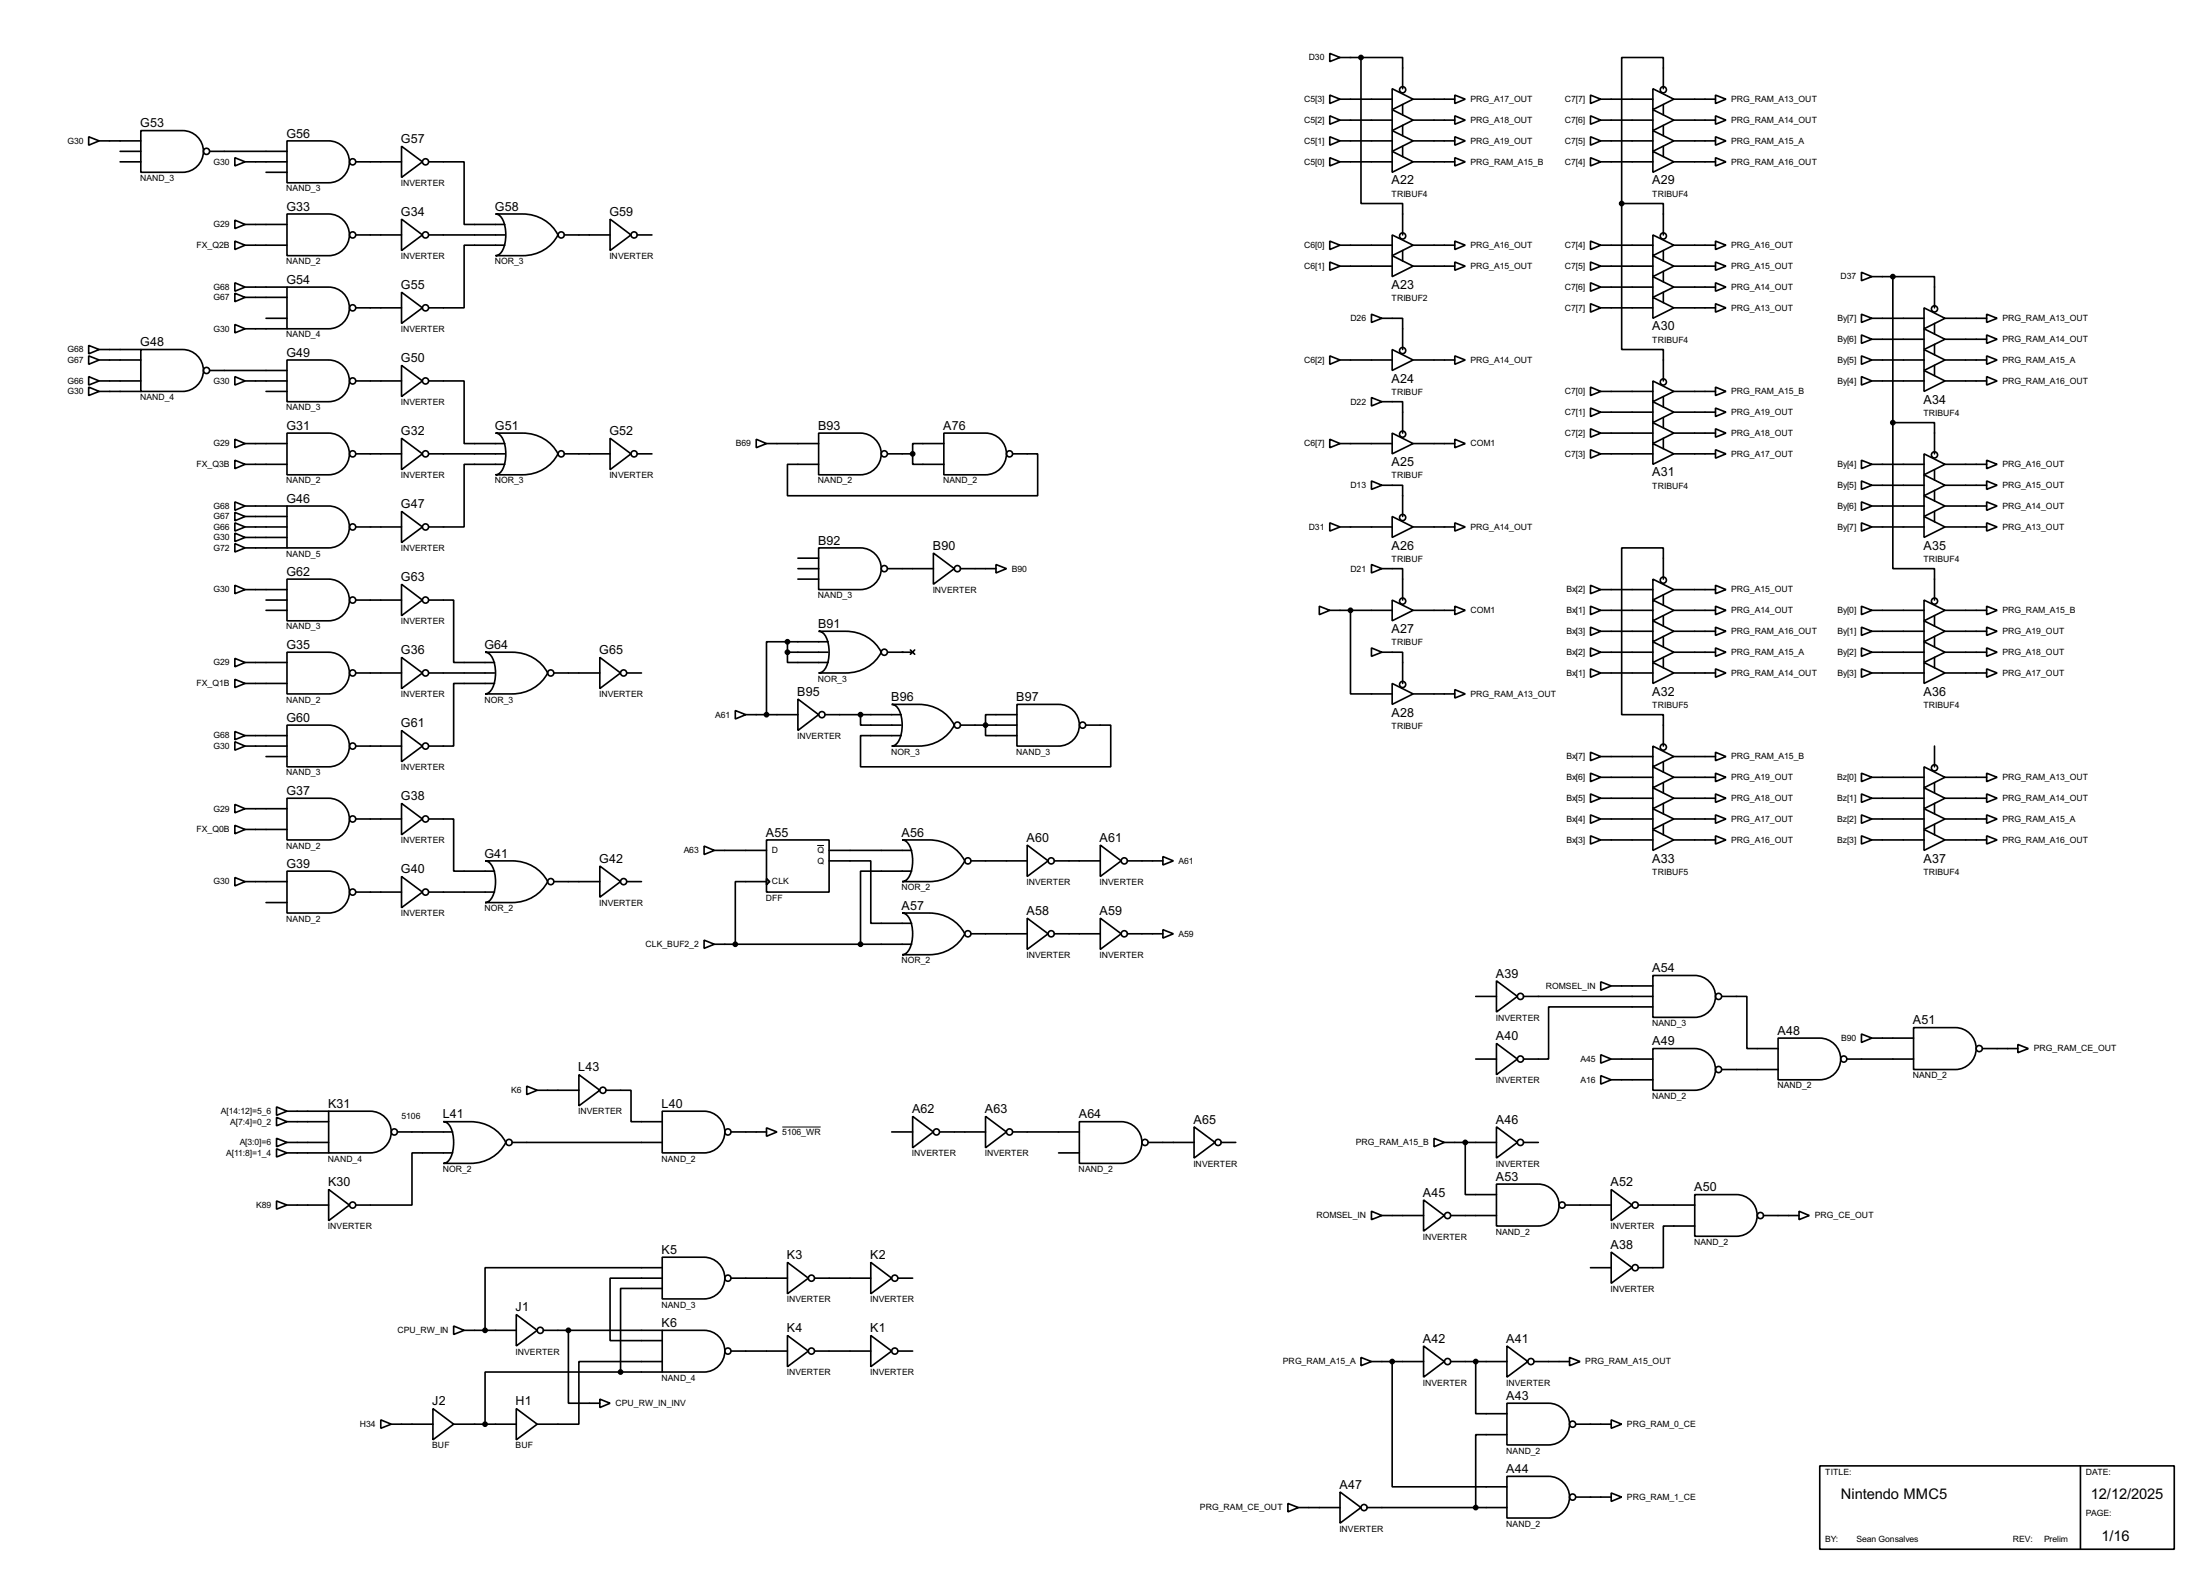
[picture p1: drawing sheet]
<svg xmlns="http://www.w3.org/2000/svg" width="536mm" height="383mm" viewBox="0 0 536 383" stroke-linecap="round" stroke-linejoin="round" font-family="sans-serif">
<g fill="none" stroke="#000" stroke-width=".4">
<path d="M323.9 13l2.5 1-2.5 1zM326.4 14h5.1M331.5 14h10.2v7.6M331.5 14v35.6h10.2v7.6M21.6 33.3l2.6 1-2.6 1.1zM24.2 34.3h10.1M29.3 39.4h5M29.3 36.9h5M34.3 31.8h10.2a5.1 5.1 0 0 1 5.1 5.1 5.1 5.1 0 0 1-5.1 5.1h-10.2zM51.1 36.9h18.8M57.2 38.4l2.5 1-2.5 1zM59.7 39.4h10.2"/>
<path d="M69.9 34.3h10.2a5.1 5.1 0 0 1 5 5.1 5.1 5.1 0 0 1-5 5.1h-10.2zM86.7 39.4h11.1M97.8 35.6l5.1 3.8-5.1 3.8zM104.4 39.4h8.7v15.3h9.9M323.9 23.2l2.5 1-2.5 1zM323.9 28.2l2.5 1.1-2.5 1zM323.9 33.3l2.5 1-2.5 1.1zM323.9 38.4l2.5 1-2.5 1zM326.4 24.2h12.7M326.4 29.3h12.7M326.4 34.3h12.7M326.4 39.4h12.7"/>
<path d="M339.1 21.6l5.1 2.6-5.1 2.5zM339.1 26.7l5.1 2.6-5.1 2.5zM339.1 31.8l5.1 2.5-5.1 2.6zM339.1 36.9l5.1 2.5-5.1 2.6zM341.7 25.5v2.5M341.7 30.5v2.6M341.7 35.6v2.6M344.2 24.2h10.2M344.2 29.3h10.2M344.2 34.3h10.2M344.2 39.4h10.2M354.4 23.2l2.5 1-2.5 1z"/>
<path d="M354.4 28.2l2.5 1.1-2.5 1zM354.4 33.3l2.5 1-2.5 1.1zM354.4 38.4l2.5 1-2.5 1zM387.4 23.2l2.5 1-2.5 1zM387.4 28.2l2.5 1.1-2.5 1zM387.4 33.3l2.5 1-2.5 1.1zM387.4 38.4l2.5 1-2.5 1zM389.9 24.2h12.7M389.9 29.3h12.7M389.9 34.3h12.7M389.9 39.4h12.7M402.6 21.6l5.1 2.6-5.1 2.5z"/>
<path d="M402.6 26.7l5.1 2.6-5.1 2.5zM402.6 31.8l5.1 2.5-5.1 2.6zM402.6 36.9l5.1 2.5-5.1 2.6zM405.2 21.6v-7.6h-10.2v35.6M405.2 25.5v2.5M405.2 30.5v2.6M405.2 35.6v2.6M407.7 24.2h10.2M407.7 29.3h10.2M407.7 34.3h10.2M407.7 39.4h10.2M417.9 23.2l2.5 1-2.5 1z"/>
<path d="M417.9 28.2l2.5 1.1-2.5 1zM417.9 33.3l2.5 1-2.5 1.1zM417.9 38.4l2.5 1-2.5 1zM57.2 53.6l2.5 1.1-2.5 1zM57.2 58.7l2.5 1-2.5 1.1zM59.7 59.7h10.2M59.7 54.7h10.2M64.8 42h5.1M69.9 52.1h10.2a5.1 5.1 0 0 1 5 5.1 5.1 5.1 0 0 1-5 5.1h-10.2zM86.7 57.2h11.1M97.8 53.4l5.1 3.8-5.1 3.8zM104.4 57.2h18.6"/>
<path d="M120.7 52.1h6.6a9.5 9.5 0 0 1 8.6 5.1 9.4 9.4 0 0 1-8.6 5.1h-6.6a3.2 3.2 0 0 0 2.3-3.2 7.9 7.9 0 0 0-1.3-6.6zM123 59.7h-9.9v15.3h-8.7M137.5 57.2h11.1M148.6 53.4l5.1 3.8-5.1 3.8zM155.2 57.2h3.6M323.9 58.7l2.5 1-2.5 1.1zM326.4 59.7h12.7M339.1 57.2l5.1 2.5-5.1 2.6zM344.2 59.7h10.2M354.4 58.7l2.5 1-2.5 1.1zM387.4 58.7l2.5 1-2.5 1.1zM389.9 59.7h12.7"/>
<path d="M395 49.6h10.2v7.6M395 49.6v35.5h10.2v7.7M402.6 57.2l5.1 2.5-5.1 2.6zM407.7 59.7h10.2M417.9 58.7l2.5 1-2.5 1.1zM57.2 79l2.5 1.1-2.5 1zM57.2 68.9l2.5 1-2.5 1zM57.2 71.4l2.5 1-2.5 1.1zM59.7 69.9h10.2M59.7 72.4h10.2M64.8 77.5h5.1M69.9 69.9h10.2a5.1 5.1 0 0 1 5 5.1 5.1 5.1 0 0 1-5 5.1h-10.2z"/>
<path d="M86.7 75h11.1M97.8 71.2l5.1 3.8-5.1 3.8zM323.9 63.8l2.5 1-2.5 1zM326.4 64.8h12.7M334.1 76.5l2.5 1-2.5 1zM336.6 77.5h5.1v7.6M339.1 62.3l5.1 2.5-5.1 2.6zM341.7 61v2.6M344.2 64.8h10.2M354.4 63.8l2.5 1-2.5 1zM387.4 63.8l2.5 1-2.5 1zM387.4 68.9l2.5 1-2.5 1z"/>
<path d="M387.4 74l2.5 1-2.5 1zM389.9 64.8h12.7M389.9 69.9h12.7M389.9 75h12.7M402.6 62.3l5.1 2.5-5.1 2.6zM402.6 67.4l5.1 2.5-5.1 2.5zM402.6 72.4l5.1 2.6-5.1 2.5zM405.2 61v2.6M405.2 66.1v2.5M405.2 71.2v2.5M407.7 64.8h10.2M407.7 69.9h10.2"/>
<path d="M407.7 75h10.2M417.9 63.8l2.5 1-2.5 1zM417.9 68.9l2.5 1-2.5 1zM417.9 74l2.5 1-2.5 1zM453.4 76.5l2.6 1-2.6 1zM453.4 66.3l2.6 1.1-2.6 1zM456 77.5h12.7M456 67.4h5.1M461.1 67.4h10.1v7.6M461.1 67.4v35.5M468.7 75l5.1 2.5-5.1 2.6zM471.2 78.8v2.5"/>
<path d="M473.8 77.5h10.1M483.9 76.5l2.6 1-2.6 1zM21.6 94.3l2.6 1-2.6 1zM21.6 84.1l2.6 1-2.6 1.1zM21.6 86.7l2.6 1-2.6 1zM21.6 91.7l2.6 1.1-2.6 1zM24.2 95.3h10.1M24.2 87.7h10.1M24.2 92.8h10.1M24.2 85.1h10.1M34.3 85.1h10.2a5.1 5.1 0 0 1 5.1 5.1 5.1 5.1 0 0 1-5.1 5.1h-10.2zM51.1 90.2h18.8"/>
<path d="M57.2 91.7l2.5 1.1-2.5 1zM59.7 92.8h10.2M59.7 80.1h10.2M64.8 95.3h5.1M69.9 87.7h10.2a5.1 5.1 0 0 1 5 5 5.1 5.1 0 0 1-5 5.1h-10.2zM86.7 92.8h11.1M97.8 89l5.1 3.8-5.1 3.8zM104.4 92.8h8.7v15.2h9.9M323.9 86.7l2.5 1-2.5 1zM326.4 87.7h12.7M334.1 96.8l2.5 1-2.5 1.1zM336.6 97.8h5.1v7.7"/>
<path d="M339.1 85.1l5.1 2.6-5.1 2.5zM344.2 87.7h10.2M354.4 86.7l2.5 1-2.5 1zM387.4 94.3l2.5 1-2.5 1zM387.4 99.4l2.5 1-2.5 1zM389.9 95.3h12.7M402.6 92.8l5.1 2.5-5.1 2.5zM402.6 97.8l5.1 2.6-5.1 2.5zM405.2 96.6v2.5M407.7 95.3h10.2M417.9 94.3l2.5 1-2.5 1zM417.9 99.4l2.5 1-2.5 1z"/>
<path d="M453.4 81.6l2.6 1-2.6 1zM453.4 86.7l2.6 1-2.6 1zM453.4 91.7l2.6 1.1-2.6 1zM456 82.6h12.7M456 87.7h12.7M456 92.8h12.7M468.7 80.1l5.1 2.5-5.1 2.5zM468.7 85.1l5.1 2.6-5.1 2.5zM468.7 90.2l5.1 2.6-5.1 2.5zM471.2 83.9v2.5M471.2 89v2.5M473.8 82.6h10.1"/>
<path d="M473.8 87.7h10.1M473.8 92.8h10.1M483.9 81.6l2.6 1-2.6 1zM483.9 86.7l2.6 1-2.6 1zM483.9 91.7l2.6 1.1-2.6 1zM57.2 107l2.5 1-2.5 1zM57.2 112.1l2.5 1-2.5 1zM59.7 113.1h10.2M59.7 108h10.2M69.9 105.5h10.2a5.1 5.1 0 0 1 5 5 5.1 5.1 0 0 1-5 5.1h-10.2zM86.7 110.5h11.1M97.8 106.7l5.1 3.8-5.1 3.9z"/>
<path d="M104.4 110.5h18.6M120.7 105.5h6.6a9.4 9.4 0 0 1 8.6 5 9.5 9.5 0 0 1-8.6 5.1h-6.6a3.2 3.2 0 0 0 2.3-3.1 7.8 7.8 0 0 0-1.3-6.6zM123 113.1h-9.9v15.2h-8.7M137.5 110.5h11.1M148.6 106.7l5.1 3.8-5.1 3.9zM155.2 110.5h3.6M184.2 107l2.5 1-2.5 1zM186.7 108h12.7M199.4 105.5h10.2a5.1 5.1 0 0 1 5.1 5 5.1 5.1 0 0 1-5.1 5.1h-10.2zM216.2 110.5h6.1M222.3 110.5v2.6h7.6M229.9 105.5h10.2a5.1 5.1 0 0 1 5.1 5 5.1 5.1 0 0 1-5.1 5.1h-10.2z"/>
<path d="M229.9 108h-7.6v2.5M246.7 110.5h6.1v10.2h-61v-7.6h7.6M323.9 107l2.5 1-2.5 1zM326.4 108h12.7M334.1 117.1l2.5 1.1-2.5 1zM336.6 118.2h5.1v7.6M339.1 105.5l5.1 2.5-5.1 2.5zM344.2 108h10.2M354.4 107l2.5 1-2.5 1zM387.4 104.4l2.5 1.1-2.5 1zM387.4 109.5l2.5 1-2.5 1.1zM389.9 100.4h12.7"/>
<path d="M389.9 105.5h12.7M389.9 110.5h12.7M402.6 102.9l5.1 2.6-5.1 2.5zM402.6 108l5.1 2.5-5.1 2.6zM405.2 101.7v2.5M405.2 106.7v2.6M407.7 100.4h10.2M407.7 105.5h10.2M407.7 110.5h10.2M417.9 104.4l2.5 1.1-2.5 1zM417.9 109.5l2.5 1-2.5 1.1zM453.4 112.1l2.6 1-2.6 1z"/>
<path d="M453.4 117.1l2.6 1.1-2.6 1zM456 113.1h12.7M456 118.2h12.7M461.1 102.9h10.1v7.6M461.1 102.9v35.6h10.1v7.6M468.7 110.5l5.1 2.6-5.1 2.5zM468.7 115.6l5.1 2.6-5.1 2.5zM471.2 114.4v2.5M471.2 119.4v2.6M473.8 113.1h10.1M473.8 118.2h10.1M483.9 112.1l2.6 1-2.6 1z"/>
<path d="M483.9 117.1l2.6 1.1-2.6 1zM57.2 129.8l2.5 1.1-2.5 1zM57.2 132.4l2.5 1-2.5 1zM57.2 127.3l2.5 1-2.5 1zM57.2 124.8l2.5 1-2.5 1zM57.2 122.2l2.5 1-2.5 1.1zM59.7 123.2h10.2M59.7 128.3h10.2M59.7 130.9h10.2M59.7 133.4h10.2M59.7 125.8h10.2M69.9 123.2h10.2a5.1 5.1 0 0 1 5 5.1 5.1 5.1 0 0 1-5 5.1h-10.2z"/>
<path d="M86.7 128.3h11.1M97.8 124.5l5.1 3.8-5.1 3.8zM194.4 138.5h5M194.4 135.9h5M199.4 133.4h10.2a5.1 5.1 0 0 1 5.1 5.1 5.1 5.1 0 0 1-5.1 5.1h-10.2zM216.2 138.5h11.2M227.4 134.7l5.1 3.8-5.1 3.8zM234 138.5h8.6M242.6 137.5l2.6 1-2.6 1zM323.9 127.3l2.5 1-2.5 1zM326.4 128.3h12.7M334.1 137.5l2.5 1-2.5 1z"/>
<path d="M336.6 138.5h5.1v7.6M339.1 125.8l5.1 2.5-5.1 2.6zM344.2 128.3h10.2M354.4 127.3l2.5 1-2.5 1zM453.4 122.2l2.6 1-2.6 1.1zM453.4 127.3l2.6 1-2.6 1zM456 123.2h12.7M456 128.3h12.7M468.7 120.7l5.1 2.5-5.1 2.6zM468.7 125.8l5.1 2.5-5.1 2.6zM471.2 124.5v2.6M473.8 123.2h10.1"/>
<path d="M473.8 128.3h10.1M483.9 122.2l2.6 1-2.6 1.1zM483.9 127.3l2.6 1-2.6 1zM57.2 142.5l2.5 1.1-2.5 1zM59.7 143.6h10.2M64.8 148.6h5.1M64.8 146.1h5.1M69.9 158.8h10.2a5.1 5.1 0 0 1 5 5.1 5.1 5.1 0 0 1-5 5.1h-10.2zM69.9 141h10.2a5.1 5.1 0 0 1 5 5.1 5.1 5.1 0 0 1-5 5.1h-10.2zM86.7 146.1h11.1M97.8 142.3l5.1 3.8-5.1 3.8zM104.4 146.1h6.1v15.2h10"/>
<path d="M118.2 158.8h6.6a9.6 9.6 0 0 1 8.6 5.1 9.6 9.6 0 0 1-8.6 5.1h-6.6a3.2 3.2 0 0 0 2.3-3.2 7.6 7.6 0 0 0-1.3-6.6zM191.8 156.3h-5.1v17.7M191.8 158.8v2.5h9.9M191.8 158.8h9.9M191.8 156.3v2.5M191.8 156.3h9.9M194.4 141h5M199.4 153.7h6.6a9.5 9.5 0 0 1 8.7 5.1 9.5 9.5 0 0 1-8.7 5.1h-6.6a3.2 3.2 0 0 0 2.4-3.2 7.8 7.8 0 0 0-1.3-6.6zM216.2 158.8h6.1M221.8 158.3l1 1M222.8 158.3l-1 1M321.4 147.6l2.5 1-2.5 1.1z"/>
<path d="M323.9 148.6h15.2M329 148.6v20.4h10.1M334.1 157.8l2.5 1-2.5 1zM336.6 158.8h5.1v7.6M339.1 146.1l5.1 2.5-5.1 2.6zM344.2 148.6h10.2M354.4 147.6l2.5 1-2.5 1.1zM387.4 142.5l2.5 1.1-2.5 1zM387.4 157.8l2.5 1-2.5 1zM387.4 147.6l2.5 1-2.5 1.1zM387.4 152.7l2.5 1-2.5 1zM389.9 143.6h12.7"/>
<path d="M389.9 148.6h12.7M389.9 153.7h12.7M389.9 158.8h12.7M402.6 141l5.1 2.6-5.1 2.5zM402.6 146.1l5.1 2.5-5.1 2.6zM402.6 151.2l5.1 2.5-5.1 2.6zM402.6 156.3l5.1 2.5-5.1 2.5zM405.2 141v-7.6h-10.2v40.6h10.2v7.7M405.2 144.8v2.6M405.2 149.9v2.6M405.2 155v2.5M407.7 143.6h10.2"/>
<path d="M407.7 148.6h10.2M407.7 153.7h10.2M407.7 158.8h10.2M417.9 142.5l2.5 1.1-2.5 1zM417.9 147.6l2.5 1-2.5 1.1zM417.9 152.7l2.5 1-2.5 1zM417.9 157.8l2.5 1-2.5 1zM453.4 147.6l2.6 1-2.6 1.1zM453.4 152.7l2.6 1-2.6 1zM453.4 157.8l2.6 1-2.6 1zM456 148.6h12.7M456 153.7h12.7"/>
<path d="M456 158.8h12.7M468.7 146.1l5.1 2.5-5.1 2.6zM468.7 151.2l5.1 2.5-5.1 2.6zM468.7 156.3l5.1 2.5-5.1 2.5zM471.2 149.9v2.6M471.2 155v2.5M473.8 148.6h10.1M473.8 153.7h10.1M473.8 158.8h10.1M483.9 147.6l2.6 1-2.6 1.1zM483.9 152.7l2.6 1-2.6 1zM483.9 157.8l2.6 1-2.6 1z"/>
<path d="M57.2 160.3l2.5 1-2.5 1.1zM57.2 165.4l2.5 1-2.5 1zM57.2 178.1l2.5 1-2.5 1zM59.7 161.3h10.2M59.7 166.4h10.2M59.7 179.1h10.2M69.9 176.6h10.2a5.1 5.1 0 0 1 5 5 5.1 5.1 0 0 1-5 5.1h-10.2zM86.7 163.9h11.1M97.8 160.1l5.1 3.8-5.1 3.8zM97.8 177.9l5.1 3.8-5.1 3.8zM104.4 163.9h16.1M120.5 166.4h-10v15.3h-6.1"/>
<path d="M134.9 163.9h11.2M146.1 160.1l5.1 3.8-5.1 3.8zM152.7 163.9h3.6M179.1 173l2.6 1-2.6 1.1zM181.7 174h12.7M194.4 170.2l5 3.8-5 3.9zM201 174h18.5M209.6 174v2.6h9.9M217.2 171.5h6.6a9.6 9.6 0 0 1 8.7 5.1 9.6 9.6 0 0 1-8.7 5.1h-6.6a3.2 3.2 0 0 0 2.4-3.2 7.6 7.6 0 0 0-1.4-6.6zM234 176.6h13.7M247.7 171.5h10.2a5.1 5.1 0 0 1 5 5.1 5.1 5.1 0 0 1-5 5.1h-10.2zM247.7 174h-7.6v5.1h7.6"/>
<path d="M264.5 176.6h6.1v10.1h-61v-7.6h9.9M339.1 166.4l5.1 2.6-5.1 2.5zM344.2 169h10.2M354.4 167.9l2.5 1.1-2.5 1zM387.4 162.9l2.5 1-2.5 1zM389.9 163.9h12.7M402.6 161.3l5.1 2.6-5.1 2.5zM405.2 160.1v2.5M407.7 163.9h10.2M417.9 162.9l2.5 1-2.5 1zM453.4 162.9l2.6 1-2.6 1zM456 163.9h12.7"/>
<path d="M468.7 161.3l5.1 2.6-5.1 2.5zM471.2 160.1v2.5M473.8 163.9h10.1M483.9 162.9l2.6 1-2.6 1zM57.2 195.9l2.5 1-2.5 1zM57.2 180.6l2.5 1.1-2.5 1zM59.7 181.7h10.2M59.7 196.9h10.2M64.8 184.2h5.1M69.9 194.4h10.2a5.1 5.1 0 0 1 5 5 5.1 5.1 0 0 1-5 5.1h-10.2zM86.7 199.4h11.1M86.7 181.7h11.1"/>
<path d="M97.8 195.6l5.1 3.8-5.1 3.9zM104.4 199.4h6.1v12.7h10M387.4 183.2l2.5 1-2.5 1zM387.4 198.4l2.5 1-2.5 1.1zM387.4 188.3l2.5 1-2.5 1zM387.4 193.3l2.5 1.1-2.5 1zM389.9 184.2h12.7M389.9 189.3h12.7M389.9 194.4h12.7M389.9 199.4h12.7M402.6 181.7l5.1 2.5-5.1 2.5zM402.6 186.7l5.1 2.6-5.1 2.5z"/>
<path d="M402.6 191.8l5.1 2.6-5.1 2.5zM402.6 196.9l5.1 2.5-5.1 2.6zM405.2 185.5v2.5M405.2 190.6v2.5M405.2 195.6v2.6M407.7 184.2h10.2M407.7 189.3h10.2M407.7 194.4h10.2M407.7 199.4h10.2M417.9 183.2l2.5 1-2.5 1zM417.9 188.3l2.5 1-2.5 1zM417.9 193.3l2.5 1.1-2.5 1z"/>
<path d="M417.9 198.4l2.5 1-2.5 1.1zM453.4 188.3l2.6 1-2.6 1zM453.4 193.3l2.6 1.1-2.6 1zM453.4 198.4l2.6 1-2.6 1.1zM456 189.3h12.7M456 194.4h12.7M456 199.4h12.7M468.7 186.7l5.1 2.6-5.1 2.5zM468.7 191.8l5.1 2.6-5.1 2.5zM468.7 196.9l5.1 2.5-5.1 2.6zM471.2 181.7v5M471.2 190.6v2.5"/>
<path d="M471.2 195.6v2.6M473.8 189.3h10.1M473.8 194.4h10.1M473.8 199.4h10.1M483.9 188.3l2.6 1-2.6 1zM483.9 193.3l2.6 1.1-2.6 1zM483.9 198.4l2.6 1-2.6 1.1zM57.2 213.7l2.5 1-2.5 1zM57.2 201l2.5 1-2.5 1zM59.7 214.7h10.2M59.7 202h10.2M64.8 219.8h5.1"/>
<path d="M69.9 212.1h10.2a5.1 5.1 0 0 1 5 5.1 5.1 5.1 0 0 1-5 5.1h-10.2zM86.7 217.2h11.1M97.8 213.4l5.1 3.8-5.1 3.8zM104.4 217.2h16.1M118.2 209.6h6.6a9.6 9.6 0 0 1 8.6 5.1 9.6 9.6 0 0 1-8.6 5.1h-6.6a3.2 3.2 0 0 0 2.3-3.2 7.6 7.6 0 0 0-1.3-6.6zM134.9 214.7h11.2M146.1 210.9l5.1 3.8-5.1 3.8zM152.7 214.7h3.6M171.5 206l2.5 1.1-2.5 1zM174 207.1h12.7M186.7 204.5h15.3v12.7h-15.3zM186.7 213.9l.8 .8-.8 .7z"/>
<path d="M186.7 214.7h-7.6v15.2M202 209.6h10.1v15.2h10M202 207.1h20.1M219.8 204.5h6.6a9.6 9.6 0 0 1 8.6 5.1 9.6 9.6 0 0 1-8.6 5.1h-6.6a3.2 3.2 0 0 0 2.3-3.2 7.7 7.7 0 0 0-1.3-6.6zM222.1 212.1h-12.5v17.8M236.5 209.6h13.7M250.2 205.8l5.1 3.8-5.1 3.8zM256.8 209.6h11.2M268 205.8l5.1 3.8-5.1 3.8zM274.6 209.6h8.7M283.3 208.6l2.5 1-2.5 1zM387.4 203.5l2.5 1-2.5 1z"/>
<path d="M389.9 204.5h12.7M402.6 202l5.1 2.5-5.1 2.6zM405.2 200.7v2.6M407.7 204.5h10.2M417.9 203.5l2.5 1-2.5 1zM453.4 203.5l2.6 1-2.6 1zM456 204.5h12.7M468.7 202l5.1 2.5-5.1 2.6zM471.2 200.7v2.6M473.8 204.5h10.1M483.9 203.5l2.6 1-2.6 1zM171.5 228.9l2.5 1-2.5 1z"/>
<path d="M174 229.9h48.1M219.8 222.3h6.6a9.6 9.6 0 0 1 8.6 5.1 9.6 9.6 0 0 1-8.6 5.1h-6.6a3.2 3.2 0 0 0 2.3-3.2 7.6 7.6 0 0 0-1.3-6.6zM236.5 227.4h13.7M250.2 223.6l5.1 3.8-5.1 3.8zM256.8 227.4h11.2M268 223.6l5.1 3.8-5.1 3.8zM274.6 227.4h8.7M283.3 226.4l2.5 1-2.5 1zM364.5 238.8l5.1 3.8-5.1 3.8zM389.9 239.1l2.6 1-2.6 1zM402.6 237.5h10.2a5.1 5.1 0 0 1 5.1 5.1 5.1 5.1 0 0 1-5.1 5.1h-10.2zM359.5 257.9h5"/>
<path d="M359.5 242.6h5M364.5 254.1l5.1 3.8-5.1 3.8zM371.1 242.6h31.5M389.9 256.8l2.6 1.1-2.6 1zM392.5 257.9h10.1M392.5 240.1h10.1M402.6 255.3h10.2a5.1 5.1 0 0 1 5.1 5.1 5.1 5.1 0 0 1-5.1 5.1h-10.2zM402.6 245.2h-25.4v12.7h-6.1M419.4 242.6h6.1v12.7h7.6M433.1 252.8h10.2a5.1 5.1 0 0 1 5.1 5 5.1 5.1 0 0 1-5.1 5.1h-10.2zM449.9 257.9h16.2M453.4 251.8l2.6 1-2.6 1z"/>
<path d="M456 252.8h10.1M466.1 250.2h10.2a5.1 5.1 0 0 1 5.1 5.1 5.1 5.1 0 0 1-5.1 5.1h-10.2zM482.9 255.3h8.6M491.5 254.3l2.6 1-2.6 1zM67.4 279.7l2.5 1-2.5 1zM67.4 272.1l2.5 1-2.5 1zM67.4 277.2l2.5 1-2.5 1zM67.4 269.5l2.5 1.1-2.5 1zM69.9 278.2h10.2M69.9 273.1h10.2M69.9 270.6h10.2M80.1 270.6h10.1a5.1 5.1 0 0 1 5.1 5 5.1 5.1 0 0 1-5.1 5.1h-10.1z"/>
<path d="M96.8 275.6h13.5M108 273.1h6.6a9.4 9.4 0 0 1 8.6 5.1 9.5 9.5 0 0 1-8.6 5.1h-6.6a3.2 3.2 0 0 0 2.3-3.2 7.8 7.8 0 0 0-1.3-6.6zM124.8 278.2h36.5M128.3 264.5l2.6 1-2.6 1zM130.9 265.5h10.1M141 261.7l5.1 3.8-5.1 3.8zM147.6 265.5h6.1v7.6h7.6M161.3 270.6h10.2a5.1 5.1 0 0 1 5.1 5 5.1 5.1 0 0 1-5.1 5.1h-10.2zM178.1 275.6h8.6M186.7 274.6l2.6 1-2.6 1.1zM217.2 275.6h5.1M222.3 271.8l5.1 3.8-5.1 3.9z"/>
<path d="M228.9 275.6h11.2M240.1 271.8l5.1 3.8-5.1 3.9zM246.7 275.6h16.2M262.9 273.1h10.2a5.1 5.1 0 0 1 5.1 5.1 5.1 5.1 0 0 1-5.1 5.1h-10.2zM279.7 278.2h11.2M290.9 274.4l5.1 3.8-5.1 3.8zM297.5 278.2h3.5M349.3 277.2l2.5 1-2.5 1zM351.8 278.2h12.7M356.9 278.2v12.7h7.6M364.5 274.4l5.1 3.8-5.1 3.8zM371.1 278.2h3.6"/>
<path d="M389.9 261.9l2.6 1-2.6 1.1zM392.5 262.9h10.1M419.4 260.4h13.7M67.4 292.4l2.5 1-2.5 1zM69.9 280.7h10.2M69.9 293.4h10.2M80.1 289.6l5 3.8-5 3.8zM110.3 280.7h-9.9v12.7h-13.7M257.9 280.7h5M334.1 294.9l2.5 1.1-2.5 1zM336.6 296h10.2M346.8 292.2l5 3.8-5 3.8z"/>
<path d="M353.4 296h11.1M364.5 288.3h10.2a5.1 5.1 0 0 1 5.1 5.1 5.1 5.1 0 0 1-5.1 5.1h-10.2zM381.3 293.4h11.2M392.5 289.6l5.1 3.8-5.1 3.8zM399.1 293.4h13.7M412.8 290.9h10.2a5.1 5.1 0 0 1 5 5 5.1 5.1 0 0 1-5 5.1h-10.2zM412.8 298.5h-7.6v10.2h-6.1M429.6 296h8.6M438.2 294.9l2.5 1.1-2.5 1zM161.3 306.1h10.2a5.1 5.1 0 0 1 5.1 5.1 5.1 5.1 0 0 1-5.1 5.1h-10.2zM161.3 308.7h-43.1v15.2M161.3 311.2h-12.7v15.2h12.7"/>
<path d="M161.3 313.7h-10.1v20.4M178.1 311.2h13.7M191.8 307.4l5.1 3.8-5.1 3.8zM198.4 311.2h13.7M212.1 307.4l5.1 3.8-5.1 3.8zM218.7 311.2h3.6M387.4 308.7h5.1M392.5 304.9l5.1 3.8-5.1 3.8zM110.5 322.9l2.6 1-2.6 1zM113.1 323.9h12.7M125.8 320.1l5.1 3.8-5.1 3.8zM132.4 323.9h28.9"/>
<path d="M138.5 323.9v17.8h7.6M151.2 334.1h-33v12.7M151.2 334.1h10.1M161.3 323.9h10.2a5.1 5.1 0 0 1 5.1 5.1 5.1 5.1 0 0 1-5.1 5.1h-10.2zM161.3 331.5h-20.3v15.3h-10.1M178.1 329h13.7M191.8 325.2l5.1 3.8-5.1 3.8zM198.4 329h13.7M212.1 325.2l5.1 3.8-5.1 3.8zM218.7 329h3.6M331.5 330.5l2.6 1-2.6 1zM334.1 331.5h12.7"/>
<path d="M339.1 331.5v30.5h28M346.8 327.7l5 3.8-5 3.8zM353.4 331.5h13.7M359.5 331.5v12.7h7.6M367.1 327.7l5.1 3.8-5.1 3.8zM373.7 331.5h8.6M382.3 330.5l2.6 1-2.6 1zM92.8 345.7l2.5 1.1-2.5 1zM95.3 346.8h10.2M105.5 343l5 3.8-5 3.8zM110.5 346.8h15.3M125.8 343l5.1 3.8-5.1 3.8z"/>
<path d="M146.1 340.7l2.5 1-2.5 1zM367.1 341.7h10.1a5.1 5.1 0 0 1 5.1 5 5.1 5.1 0 0 1-5.1 5.1h-10.1zM367.1 359.5h10.1a5.1 5.1 0 0 1 5.1 5 5.1 5.1 0 0 1-5.1 5.1h-10.1zM367.1 349.3h-7.6v17.8M383.8 346.8h8.7M392.5 345.7l2.5 1.1-2.5 1zM443.3 356.9h86.3v20.3h-86.3zM506.8 356.9v20.3M313.7 366.1l2.6 1-2.6 1zM316.3 367.1h10.1M326.4 363.3l5.1 3.8-5.1 3.8zM333 367.1h34.1"/>
<path d="M383.8 364.5h8.7M392.5 363.5l2.5 1-2.5 1.1z"/>
<circle cx="50.3" cy="36.9" r=".75"/>
<circle cx="85.9" cy="39.4" r=".75"/>
<circle cx="103.6" cy="39.4" r=".75"/>
<circle cx="341.6" cy="21.9" r=".75"/>
<circle cx="405.1" cy="21.9" r=".75"/>
<circle cx="85.9" cy="57.2" r=".75"/>
<circle cx="103.6" cy="57.2" r=".75"/>
<circle cx="136.7" cy="57.2" r=".75"/>
<circle cx="154.4" cy="57.2" r=".75"/>
<circle cx="341.6" cy="57.5" r=".75"/>
<circle cx="405.1" cy="57.5" r=".75"/>
<circle cx="85.9" cy="75" r=".75"/>
<circle cx="103.6" cy="75" r=".75"/>
<circle cx="471.2" cy="75.2" r=".75"/>
<circle cx="50.3" cy="90.2" r=".75"/>
<circle cx="85.9" cy="92.8" r=".75"/>
<circle cx="103.6" cy="92.8" r=".75"/>
<circle cx="341.6" cy="85.4" r=".75"/>
<circle cx="405.1" cy="93" r=".75"/>
<circle cx="85.9" cy="110.5" r=".75"/>
<circle cx="103.6" cy="110.5" r=".75"/>
<circle cx="136.7" cy="110.5" r=".75"/>
<circle cx="154.4" cy="110.5" r=".75"/>
<circle cx="215.4" cy="110.5" r=".75"/>
<circle cx="245.9" cy="110.5" r=".75"/>
<circle cx="341.6" cy="105.7" r=".75"/>
<circle cx="471.2" cy="110.8" r=".75"/>
<circle cx="85.9" cy="128.3" r=".75"/>
<circle cx="103.6" cy="128.3" r=".75"/>
<circle cx="215.4" cy="138.5" r=".75"/>
<circle cx="233.2" cy="138.5" r=".75"/>
<circle cx="341.6" cy="126" r=".75"/>
<circle cx="85.9" cy="146.1" r=".75"/>
<circle cx="103.6" cy="146.1" r=".75"/>
<circle cx="215.4" cy="158.8" r=".75"/>
<circle cx="341.6" cy="146.4" r=".75"/>
<circle cx="405.1" cy="141.3" r=".75"/>
<circle cx="471.2" cy="146.4" r=".75"/>
<circle cx="85.9" cy="163.9" r=".75"/>
<circle cx="103.6" cy="163.9" r=".75"/>
<circle cx="134.1" cy="163.9" r=".75"/>
<circle cx="151.9" cy="163.9" r=".75"/>
<circle cx="200.2" cy="174" r=".75"/>
<circle cx="233.2" cy="176.6" r=".75"/>
<circle cx="263.7" cy="176.6" r=".75"/>
<circle cx="341.6" cy="166.7" r=".75"/>
<circle cx="85.9" cy="199.4" r=".75"/>
<circle cx="85.9" cy="181.7" r=".75"/>
<circle cx="103.6" cy="181.7" r=".75"/>
<circle cx="103.6" cy="199.4" r=".75"/>
<circle cx="405.1" cy="181.9" r=".75"/>
<circle cx="471.2" cy="187" r=".75"/>
<circle cx="85.9" cy="217.2" r=".75"/>
<circle cx="103.6" cy="217.2" r=".75"/>
<circle cx="134.1" cy="214.7" r=".75"/>
<circle cx="151.9" cy="214.7" r=".75"/>
<circle cx="235.7" cy="209.6" r=".75"/>
<circle cx="256" cy="209.6" r=".75"/>
<circle cx="273.8" cy="209.6" r=".75"/>
<circle cx="235.7" cy="227.4" r=".75"/>
<circle cx="256" cy="227.4" r=".75"/>
<circle cx="273.8" cy="227.4" r=".75"/>
<circle cx="370.3" cy="242.6" r=".75"/>
<circle cx="370.3" cy="257.9" r=".75"/>
<circle cx="418.6" cy="242.6" r=".75"/>
<circle cx="449.1" cy="257.9" r=".75"/>
<circle cx="482.1" cy="255.3" r=".75"/>
<circle cx="96" cy="275.6" r=".75"/>
<circle cx="124" cy="278.2" r=".75"/>
<circle cx="146.8" cy="265.5" r=".75"/>
<circle cx="177.3" cy="275.6" r=".75"/>
<circle cx="228.1" cy="275.6" r=".75"/>
<circle cx="245.9" cy="275.6" r=".75"/>
<circle cx="278.9" cy="278.2" r=".75"/>
<circle cx="296.7" cy="278.2" r=".75"/>
<circle cx="370.3" cy="278.2" r=".75"/>
<circle cx="418.6" cy="260.4" r=".75"/>
<circle cx="85.9" cy="293.4" r=".75"/>
<circle cx="352.6" cy="296" r=".75"/>
<circle cx="380.5" cy="293.4" r=".75"/>
<circle cx="398.3" cy="293.4" r=".75"/>
<circle cx="428.8" cy="296" r=".75"/>
<circle cx="177.3" cy="311.2" r=".75"/>
<circle cx="197.6" cy="311.2" r=".75"/>
<circle cx="217.9" cy="311.2" r=".75"/>
<circle cx="398.3" cy="308.7" r=".75"/>
<circle cx="131.6" cy="323.9" r=".75"/>
<circle cx="177.3" cy="329" r=".75"/>
<circle cx="197.6" cy="329" r=".75"/>
<circle cx="217.9" cy="329" r=".75"/>
<circle cx="352.6" cy="331.5" r=".75"/>
<circle cx="372.9" cy="331.5" r=".75"/>
<circle cx="383" cy="346.8" r=".75"/>
<circle cx="332.2" cy="367.1" r=".75"/>
<circle cx="383" cy="364.5" r=".75"/>
</g>
<circle cx="219.8" cy="158.8" r=".2" fill="#000"/>
<g fill="#000" stroke="#000" stroke-width=".4">
<circle cx="331.5" cy="14" r=".5"/>
<circle cx="395" cy="49.6" r=".5"/>
<circle cx="461" cy="67.4" r=".5"/>
<circle cx="222.3" cy="110.5" r=".5"/>
<circle cx="461" cy="102.9" r=".5"/>
<circle cx="191.8" cy="158.8" r=".5"/>
<circle cx="191.8" cy="156.3" r=".5"/>
<circle cx="328.9" cy="148.6" r=".5"/>
<circle cx="186.7" cy="174" r=".5"/>
<circle cx="209.6" cy="174" r=".5"/>
<circle cx="240" cy="176.6" r=".5"/>
<circle cx="179.1" cy="229.9" r=".5"/>
<circle cx="209.6" cy="229.9" r=".5"/>
<circle cx="356.9" cy="278.2" r=".5"/>
<circle cx="118.1" cy="323.9" r=".5"/>
<circle cx="138.4" cy="323.9" r=".5"/>
<circle cx="151.1" cy="334.1" r=".5"/>
<circle cx="339.1" cy="331.5" r=".5"/>
<circle cx="359.4" cy="331.5" r=".5"/>
<circle cx="118.1" cy="346.8" r=".5"/>
<circle cx="359.4" cy="367.1" r=".5"/>
</g>
<path d="M199.1 205.9h1.6M190.6 274.4h9.3" fill="none" stroke="#000" stroke-width=".24"/>
<g font-size="4">
<text x="448.4" y="365.1">Nintendo MMC5</text>
<text x="509.3" y="365.1">12/12/2025</text>
<text x="511.9" y="375.2">1/16</text>
</g>
<g font-size="3.4">
<text x="34.2" y="31">G53</text>
<text x="69.8" y="33.5">G56</text>
<text x="97.7" y="34.8">G57</text>
<text x="339" y="44.9">A22</text>
<text x="402.5" y="44.9">A29</text>
<text x="69.8" y="51.3">G33</text>
<text x="97.7" y="52.6">G34</text>
<text x="120.6" y="51.3">G58</text>
<text x="148.5" y="52.6">G59</text>
<text x="69.8" y="69.1">G54</text>
<text x="97.7" y="70.4">G55</text>
<text x="339" y="70.3">A23</text>
<text x="402.5" y="80.4">A30</text>
<text x="34.2" y="84.3">G48</text>
<text x="69.8" y="86.8">G49</text>
<text x="97.7" y="88.2">G50</text>
<text x="339" y="93.1">A24</text>
<text x="468.5" y="98.2">A34</text>
<text x="69.8" y="104.7">G31</text>
<text x="97.7" y="105.9">G32</text>
<text x="120.6" y="104.7">G51</text>
<text x="148.5" y="105.9">G52</text>
<text x="199.3" y="104.7">B93</text>
<text x="229.8" y="104.7">A76</text>
<text x="339" y="113.5">A25</text>
<text x="402.5" y="116">A31</text>
<text x="69.8" y="122.4">G46</text>
<text x="97.7" y="123.7">G47</text>
<text x="199.3" y="132.6">B92</text>
<text x="227.2" y="133.9">B90</text>
<text x="339" y="133.8">A26</text>
<text x="468.5" y="133.8">A35</text>
<text x="69.8" y="140.2">G62</text>
<text x="97.7" y="141.5">G63</text>
<text x="199.3" y="152.9">B91</text>
<text x="339" y="154.1">A27</text>
<text x="69.8" y="158">G35</text>
<text x="97.7" y="159.3">G36</text>
<text x="118" y="158">G64</text>
<text x="146" y="159.3">G65</text>
<text x="194.2" y="169.4">B95</text>
<text x="217.1" y="170.7">B96</text>
<text x="247.6" y="170.7">B97</text>
<text x="402.5" y="169.3">A32</text>
<text x="468.5" y="169.3">A36</text>
<text x="69.8" y="175.7">G60</text>
<text x="97.7" y="177.1">G61</text>
<text x="339" y="174.5">A28</text>
<text x="69.8" y="193.6">G37</text>
<text x="97.7" y="194.8">G38</text>
<text x="186.6" y="203.7">A55</text>
<text x="219.6" y="203.7">A56</text>
<text x="118" y="208.8">G41</text>
<text x="250.1" y="205">A60</text>
<text x="267.9" y="205">A61</text>
<text x="69.8" y="211.3">G39</text>
<text x="97.7" y="212.6">G40</text>
<text x="146" y="210.1">G42</text>
<text x="402.5" y="210">A33</text>
<text x="468.5" y="210">A37</text>
<text x="219.6" y="221.5">A57</text>
<text x="250.1" y="222.8">A58</text>
<text x="267.9" y="222.8">A59</text>
<text x="364.4" y="238">A39</text>
<text x="402.5" y="236.7">A54</text>
<text x="433" y="252">A48</text>
<text x="466" y="249.4">A51</text>
<text x="364.4" y="253.3">A40</text>
<text x="402.5" y="254.5">A49</text>
<text x="140.9" y="260.9">L43</text>
<text x="79.9" y="269.8">K31</text>
<text x="161.2" y="269.8">L40</text>
<text x="107.9" y="272.3">L41</text>
<text x="222.2" y="271">A62</text>
<text x="239.9" y="271">A63</text>
<text x="262.8" y="272.3">A64</text>
<text x="290.7" y="273.6">A65</text>
<text x="364.4" y="273.6">A46</text>
<text x="364.4" y="287.5">A53</text>
<text x="79.9" y="288.8">K30</text>
<text x="346.6" y="291.4">A45</text>
<text x="392.3" y="288.8">A52</text>
<text x="412.7" y="290.1">A50</text>
<text x="161.2" y="305.3">K5</text>
<text x="392.3" y="304.1">A38</text>
<text x="191.7" y="306.6">K3</text>
<text x="212" y="306.6">K2</text>
<text x="125.6" y="319.3">J1</text>
<text x="161.2" y="323.1">K6</text>
<text x="191.7" y="324.4">K4</text>
<text x="212" y="324.4">K1</text>
<text x="346.6" y="326.9">A42</text>
<text x="366.9" y="326.9">A41</text>
<text x="366.9" y="340.9">A43</text>
<text x="105.3" y="342.2">J2</text>
<text x="125.6" y="342.2">H1</text>
<text x="366.9" y="358.7">A44</text>
<text x="326.3" y="362.5">A47</text>
</g>
<g font-size="2.4">
<text x="318.8" y="14.7">D30</text>
<text x="317.7" y="24.8">C5[3]</text>
<text x="317.7" y="30">C5[2]</text>
<text x="358.2" y="24.8">PRG_A17_OUT</text>
<text x="358.2" y="30">PRG_A18_OUT</text>
<text x="381.2" y="24.8">C7[7]</text>
<text x="381.2" y="30">C7[6]</text>
<text x="421.7" y="24.8">PRG_RAM_A13_OUT</text>
<text x="421.7" y="30">PRG_RAM_A14_OUT</text>
<text x="16.4" y="35">G30</text>
<text x="317.7" y="35">C5[1]</text>
<text x="358.2" y="35">PRG_A19_OUT</text>
<text x="381.2" y="35">C7[5]</text>
<text x="421.7" y="35">PRG_RAM_A15_A</text>
<text x="52" y="40.1">G30</text>
<text x="317.7" y="40.1">C5[0]</text>
<text x="358.2" y="40.1">PRG_RAM_A15_B</text>
<text x="381.2" y="40.1">C7[4]</text>
<text x="421.7" y="40.1">PRG_RAM_A16_OUT</text>
<text x="34.1" y="44.1">NAND_3</text>
<text x="69.7" y="46.6">NAND_3</text>
<text x="97.6" y="45.3">INVERTER</text>
<text x="338.9" y="47.9">TRIBUF4</text>
<text x="402.4" y="47.9">TRIBUF4</text>
<text x="52" y="55.4">G29</text>
<text x="47.9" y="60.4">FX_Q2B</text>
<text x="69.7" y="64.3">NAND_2</text>
<text x="97.6" y="63.1">INVERTER</text>
<text x="120.5" y="64.3">NOR_3</text>
<text x="148.4" y="63.1">INVERTER</text>
<text x="317.7" y="60.4">C6[0]</text>
<text x="317.7" y="65.5">C6[1]</text>
<text x="358.2" y="60.4">PRG_A16_OUT</text>
<text x="358.2" y="65.5">PRG_A15_OUT</text>
<text x="381.2" y="60.4">C7[4]</text>
<text x="381.2" y="65.5">C7[5]</text>
<text x="421.7" y="60.4">PRG_A16_OUT</text>
<text x="421.7" y="65.5">PRG_A15_OUT</text>
<text x="52" y="70.6">G68</text>
<text x="381.2" y="70.6">C7[6]</text>
<text x="421.7" y="70.6">PRG_A14_OUT</text>
<text x="448.3" y="68.1">D37</text>
<text x="52" y="73.1">G67</text>
<text x="338.9" y="73.3">TRIBUF2</text>
<text x="381.2" y="75.6">C7[7]</text>
<text x="421.7" y="75.6">PRG_A13_OUT</text>
<text x="52" y="80.8">G30</text>
<text x="69.7" y="82.2">NAND_4</text>
<text x="97.6" y="80.8">INVERTER</text>
<text x="328.9" y="78.2">D26</text>
<text x="402.4" y="83.4">TRIBUF4</text>
<text x="447.6" y="78.2">By[7]</text>
<text x="447.6" y="83.3">By[6]</text>
<text x="487.7" y="78.2">PRG_RAM_A13_OUT</text>
<text x="487.7" y="83.3">PRG_RAM_A14_OUT</text>
<text x="16.4" y="85.8">G68</text>
<text x="16.4" y="88.4">G67</text>
<text x="317.7" y="88.4">C6[2]</text>
<text x="358.2" y="88.4">PRG_A14_OUT</text>
<text x="447.6" y="88.4">By[5]</text>
<text x="487.7" y="88.4">PRG_RAM_A15_A</text>
<text x="16.4" y="96">G30</text>
<text x="16.4" y="93.5">G66</text>
<text x="52" y="93.5">G30</text>
<text x="381.2" y="96">C7[0]</text>
<text x="421.7" y="96">PRG_RAM_A15_B</text>
<text x="447.6" y="93.5">By[4]</text>
<text x="487.7" y="93.5">PRG_RAM_A16_OUT</text>
<text x="34.1" y="97.4">NAND_4</text>
<text x="69.7" y="99.9">NAND_3</text>
<text x="97.6" y="98.7">INVERTER</text>
<text x="328.9" y="98.5">D22</text>
<text x="338.9" y="96.1">TRIBUF</text>
<text x="381.2" y="101">C7[1]</text>
<text x="421.7" y="101">PRG_A19_OUT</text>
<text x="468.5" y="101.2">TRIBUF4</text>
<text x="381.2" y="106.2">C7[2]</text>
<text x="421.7" y="106.2">PRG_A18_OUT</text>
<text x="47.9" y="113.7">FX_Q3B</text>
<text x="52" y="108.7">G29</text>
<text x="179.2" y="108.7">B69</text>
<text x="317.7" y="108.7">C6[7]</text>
<text x="358.2" y="108.7">COM1</text>
<text x="381.2" y="111.2">C7[3]</text>
<text x="421.7" y="111.2">PRG_A17_OUT</text>
<text x="447.6" y="113.7">By[4]</text>
<text x="487.7" y="113.7">PRG_A16_OUT</text>
<text x="69.7" y="117.7">NAND_2</text>
<text x="97.6" y="116.4">INVERTER</text>
<text x="120.5" y="117.7">NOR_3</text>
<text x="148.4" y="116.4">INVERTER</text>
<text x="199.2" y="117.7">NAND_2</text>
<text x="229.7" y="117.7">NAND_2</text>
<text x="328.9" y="118.9">D13</text>
<text x="338.9" y="116.4">TRIBUF</text>
<text x="402.4" y="119">TRIBUF4</text>
<text x="447.6" y="118.9">By[5]</text>
<text x="487.7" y="118.9">PRG_A15_OUT</text>
<text x="52" y="123.9">G68</text>
<text x="447.6" y="123.9">By[6]</text>
<text x="487.7" y="123.9">PRG_A14_OUT</text>
<text x="52" y="131.6">G30</text>
<text x="52" y="129">G66</text>
<text x="52" y="126.4">G67</text>
<text x="318.8" y="129">D31</text>
<text x="358.2" y="129">PRG_A14_OUT</text>
<text x="447.6" y="129">By[7]</text>
<text x="487.7" y="129">PRG_A13_OUT</text>
<text x="52" y="134.1">G72</text>
<text x="69.7" y="135.5">NAND_5</text>
<text x="97.6" y="134.2">INVERTER</text>
<text x="338.9" y="136.8">TRIBUF</text>
<text x="468.5" y="136.8">TRIBUF4</text>
<text x="246.4" y="139.2">B90</text>
<text x="328.9" y="139.2">D21</text>
<text x="52" y="144.3">G30</text>
<text x="199.2" y="145.7">NAND_3</text>
<text x="227.2" y="144.4">INVERTER</text>
<text x="358.2" y="149.3">COM1</text>
<text x="381.6" y="144.3">Bx[2]</text>
<text x="381.6" y="149.3">Bx[1]</text>
<text x="421.7" y="144.3">PRG_A15_OUT</text>
<text x="421.7" y="149.3">PRG_A14_OUT</text>
<text x="447.6" y="149.3">By[0]</text>
<text x="487.7" y="149.3">PRG_RAM_A15_B</text>
<text x="69.7" y="153.3">NAND_3</text>
<text x="97.6" y="152">INVERTER</text>
<text x="381.6" y="154.4">Bx[3]</text>
<text x="421.7" y="154.4">PRG_RAM_A16_OUT</text>
<text x="447.6" y="154.4">By[1]</text>
<text x="487.7" y="154.4">PRG_A19_OUT</text>
<text x="338.9" y="157.1">TRIBUF</text>
<text x="381.6" y="159.5">Bx[2]</text>
<text x="421.7" y="159.5">PRG_RAM_A15_A</text>
<text x="447.6" y="159.5">By[2]</text>
<text x="487.7" y="159.5">PRG_A18_OUT</text>
<text x="47.9" y="167.1">FX_Q1B</text>
<text x="52" y="162">G29</text>
<text x="199.2" y="166">NOR_3</text>
<text x="381.6" y="164.6">Bx[1]</text>
<text x="421.7" y="164.6">PRG_RAM_A14_OUT</text>
<text x="447.6" y="164.6">By[3]</text>
<text x="487.7" y="164.6">PRG_A17_OUT</text>
<text x="69.7" y="171.1">NAND_2</text>
<text x="97.6" y="169.8">INVERTER</text>
<text x="118" y="171.1">NOR_3</text>
<text x="145.9" y="169.8">INVERTER</text>
<text x="358.2" y="169.7">PRG_RAM_A13_OUT</text>
<text x="402.4" y="172.3">TRIBUF5</text>
<text x="468.5" y="172.3">TRIBUF4</text>
<text x="52" y="179.8">G68</text>
<text x="174.2" y="174.7">A61</text>
<text x="194.2" y="179.9">INVERTER</text>
<text x="338.9" y="177.4">TRIBUF</text>
<text x="52" y="182.4">G30</text>
<text x="217" y="183.8">NOR_3</text>
<text x="247.5" y="183.8">NAND_3</text>
<text x="381.6" y="184.9">Bx[7]</text>
<text x="421.7" y="184.9">PRG_RAM_A15_B</text>
<text x="69.7" y="188.8">NAND_3</text>
<text x="97.6" y="187.6">INVERTER</text>
<text x="381.6" y="190">Bx[6]</text>
<text x="421.7" y="190">PRG_A19_OUT</text>
<text x="447.5" y="190">Bz[0]</text>
<text x="487.7" y="190">PRG_RAM_A13_OUT</text>
<text x="52" y="197.6">G29</text>
<text x="381.6" y="195.1">Bx[5]</text>
<text x="421.7" y="195.1">PRG_A18_OUT</text>
<text x="447.5" y="195.1">Bz[1]</text>
<text x="487.7" y="195.1">PRG_RAM_A14_OUT</text>
<text x="47.9" y="202.7">FX_Q0B</text>
<text x="381.6" y="200.1">Bx[4]</text>
<text x="421.7" y="200.1">PRG_A17_OUT</text>
<text x="447.5" y="200.1">Bz[2]</text>
<text x="487.7" y="200.1">PRG_RAM_A15_A</text>
<text x="69.7" y="206.6">NAND_2</text>
<text x="97.6" y="205.4">INVERTER</text>
<text x="166.5" y="207.8">A63</text>
<text x="188" y="207.8">D</text>
<text x="199.1" y="207.8">Q</text>
<text x="381.6" y="205.2">Bx[3]</text>
<text x="421.7" y="205.2">PRG_A16_OUT</text>
<text x="447.5" y="205.2">Bz[3]</text>
<text x="487.7" y="205.2">PRG_RAM_A16_OUT</text>
<text x="52" y="215.4">G30</text>
<text x="188" y="215.4">CLK</text>
<text x="199.1" y="210.3">Q</text>
<text x="250" y="215.5">INVERTER</text>
<text x="267.8" y="215.5">INVERTER</text>
<text x="287.1" y="210.3">A61</text>
<text x="402.4" y="213">TRIBUF5</text>
<text x="468.5" y="213">TRIBUF4</text>
<text x="118" y="221.9">NOR_2</text>
<text x="145.9" y="220.6">INVERTER</text>
<text x="186.5" y="219.3">DFF</text>
<text x="219.6" y="216.8">NOR_2</text>
<text x="69.7" y="224.4">NAND_2</text>
<text x="97.6" y="223.1">INVERTER</text>
<text x="157.2" y="230.6">CLK_BUF2_2</text>
<text x="250" y="233.3">INVERTER</text>
<text x="267.8" y="233.3">INVERTER</text>
<text x="287.1" y="228.1">A59</text>
<text x="219.6" y="234.6">NOR_2</text>
<text x="376.5" y="240.8">ROMSEL_IN</text>
<text x="364.3" y="248.5">INVERTER</text>
<text x="402.4" y="249.8">NAND_3</text>
<text x="448.5" y="253.5">B90</text>
<text x="495.4" y="256">PRG_RAM_CE_OUT</text>
<text x="364.3" y="263.8">INVERTER</text>
<text x="385" y="258.6">A45</text>
<text x="385" y="263.6">A16</text>
<text x="465.9" y="262.5">NAND_2</text>
<text x="124.5" y="266.2">K6</text>
<text x="402.4" y="267.6">NAND_2</text>
<text x="432.9" y="265">NAND_2</text>
<text x="53.8" y="271.3">A[14:12]=5_6</text>
<text x="56.1" y="273.8">A[7:4]=0_2</text>
<text x="97.8" y="272.5">5106</text>
<text x="140.8" y="271.4">INVERTER</text>
<text x="55.1" y="281.4">A[11:8]=1_4</text>
<text x="58.4" y="278.9">A[3:0]=6</text>
<text x="190.6" y="276.3">5106_WR</text>
<text x="222.1" y="281.6">INVERTER</text>
<text x="239.9" y="281.6">INVERTER</text>
<text x="330.2" y="278.9">PRG_RAM_A15_B</text>
<text x="79.9" y="282.8">NAND_4</text>
<text x="107.8" y="285.4">NOR_2</text>
<text x="161.1" y="282.8">NAND_2</text>
<text x="262.7" y="285.4">NAND_2</text>
<text x="290.7" y="284.1">INVERTER</text>
<text x="364.3" y="284.1">INVERTER</text>
<text x="62.4" y="294.1">K89</text>
<text x="79.9" y="299.3">INVERTER</text>
<text x="320.6" y="296.7">ROMSEL_IN</text>
<text x="392.3" y="299.3">INVERTER</text>
<text x="442" y="296.7">PRG_CE_OUT</text>
<text x="346.6" y="301.9">INVERTER</text>
<text x="364.3" y="300.6">NAND_2</text>
<text x="412.6" y="303.1">NAND_2</text>
<text x="191.6" y="317.1">INVERTER</text>
<text x="211.9" y="317.1">INVERTER</text>
<text x="392.3" y="314.6">INVERTER</text>
<text x="161.1" y="318.4">NAND_3</text>
<text x="96.8" y="324.6">CPU_RW_IN</text>
<text x="125.6" y="329.8">INVERTER</text>
<text x="191.6" y="334.9">INVERTER</text>
<text x="211.9" y="334.9">INVERTER</text>
<text x="312.5" y="332.2">PRG_RAM_A15_A</text>
<text x="386.1" y="332.2">PRG_RAM_A15_OUT</text>
<text x="161.1" y="336.2">NAND_4</text>
<text x="346.6" y="337.4">INVERTER</text>
<text x="366.9" y="337.4">INVERTER</text>
<text x="87.6" y="347.5">H34</text>
<text x="149.9" y="342.4">CPU_RW_IN_INV</text>
<text x="396.3" y="347.5">PRG_RAM_0_CE</text>
<text x="105.3" y="352.7">BUF</text>
<text x="125.6" y="352.7">BUF</text>
<text x="366.9" y="353.9">NAND_2</text>
<text x="444.6" y="359.1">TITLE:</text>
<text x="508.1" y="359.1">DATE:</text>
<text x="396.3" y="365.2">PRG_RAM_1_CE</text>
<text x="292.3" y="367.8">PRG_RAM_CE_OUT</text>
<text x="366.9" y="371.7">NAND_2</text>
<text x="508.1" y="369.2">PAGE:</text>
<text x="326.2" y="373">INVERTER</text>
<text x="444.6" y="375.6">BY:</text>
<text x="452.2" y="375.6">Sean Gonsalves</text>
<text x="490.3" y="375.6">REV:</text>
<text x="497.9" y="375.6">Prelim</text>
</g>
</svg>
